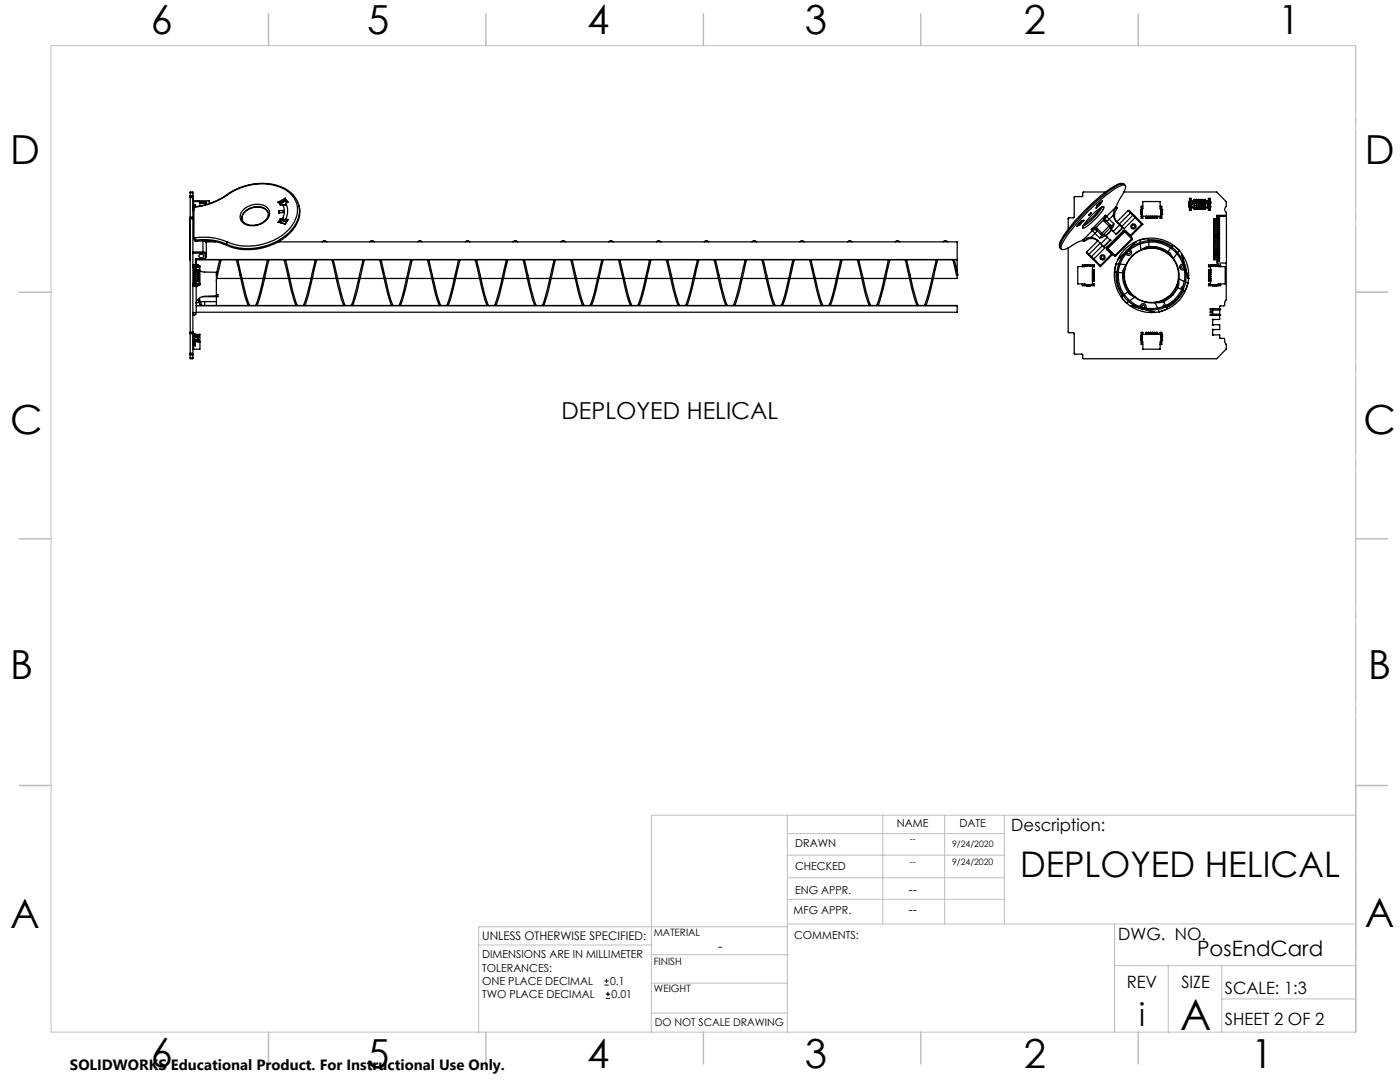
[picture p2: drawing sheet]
<svg xmlns="http://www.w3.org/2000/svg" width="279mm" height="216mm" viewBox="0 0 279 216" stroke-linecap="round" stroke-linejoin="round" font-family="sans-serif">
<path d="M120.6 196.6h.9M120.6 195.7h.9M120.9 199.2h.8M120.9 198.4h.8M121 195.3v.8M121.3 197.9v.9" fill="none" stroke="#000" stroke-width=".2"/>
<path d="M270.6 9.1v49.2M270.6 58.3v49.2M270.6 107.5v49.2M270.6 156.7v49.2" fill="none" stroke="#c0c0c0" stroke-width=".2" stroke-dasharray="15.2 1.3 1.3 1.3" stroke-dashoffset="2.1"/>
<g fill="none" stroke="#c0c0c0" stroke-width=".2">
<path d="M10.2 9.1h260.3v196.9h-260.3zM270.5 58.3h6.4M270.5 156.7h6.4M157.1 162.7v43.3M157.1 175.2h43.3M157.1 170.6h43.3M157.1 166.3h43.3M157.1 179.5h43.3M176.2 162.7v21.7M188.5 162.7v21.7M200.4 162.7v21.7M270.6 162.7h-140.6v43.3"/>
<path d="M95.5 188.6h34.5M130 196.2h27.1M130 190.5h27.3M157.1 184.4h113.4M157.2 184.9h-61.7v21.1M222.4 184.4v21.6M222.4 192.7h48.1M233.2 192.7v13.3M243.8 199.3h26.7M243.8 192.7v13.3M130 202.1h27.1"/>
</g>
<g fill="none" stroke="#c0c0c0" stroke-width=".3">
<path d="M53.6 2.8v6.3M97 2.8v6.3M140.4 2.8v6.3M183.8 2.8v6.3M227.2 2.8v6.3M3.8 58.3h6.4M270.5 58.3h6.4M3.8 107.5h6.4M270.5 107.5h6.4M3.8 156.7h6.4M270.5 156.7h6.4M53.6 206v6.3"/>
<path d="M97 206v6.3M140.4 206v6.3M183.8 206v6.3M227.2 206v6.3"/>
</g>
<g fill="none" stroke="#000" stroke-width=".25">
<path d="M38 39.2v.2M38 39.1v.1M38 38.5v-.2h.5v.2M38 38.5v.6M38 39.4v3.9M38 39.2h.5M38 39.4h.5M38 39.1h.5M38 38.5h.5M38.5 39.6h.1M38.5 39.2v.2M38.5 39.1v.1"/>
<path d="M38.5 39.9h.1M38.5 40h.1M38.5 38.5v.6M38.5 39.4v3.9M38.6 39.9v.1M38.6 40h.1M38.6 39.8v.1M38.6 39.6v.3M38.6 39.9h.1M38.6 39.9v2.1M45.3 38.8a11.7 11.7 0 0 1 11.3-1.3l1.3 .8 .7 .6M45.3 38.8a15 15 0 0 1-6.6 2.5"/>
<path d="M45.3 38.8l.1 .1M45.4 38.9a11.1 11.1 0 0 1 11.7-1 4.7 4.7 0 0 1 1.1 7.1 11.3 11.3 0 0 1-12.8 3.3M45.4 38.9a13.8 13.8 0 0 1-6.7 2.4M56.9 39.8l-1.2 .7-.2-.2M56.9 39.8l.4 .6M56.9 39.8v.3M56.9 39.5l.6 .9-.3 .1-.1 .1M56.9 39.5v.3M56.9 39.5l-1.4 .8M58.6 39a4.8 4.8 0 0 1-.2 6.6 11.7 11.7 0 0 1-13.1 3.2M220.6 38.3h-4.4l-.2 .9-1.6 .1v4.1l-1.2 .2v2.2M222.8 36.9a36.6 36.6 0 0 0-11 11l-.1 .1"/>
<path d="M224.3 38.3h18.5l1.9 2v.9a.69 .69 0 0 0 0 1.2v.6M224.3 36.8l-.1-.1a1.12 1.12 0 0 0-1.2 .1M224.3 36.8l-.1-.1a7.2 7.2 0 0 0-3.7 2.1 37.4 37.4 0 0 0-8.8 9.6 .91 .91 0 0 0-.1 1.1M224.3 36.8l.2 .2M38 43.5v22.8M38 43.3v.2M38 51.7h-.1l.1 .1M38 50.4h-.1l.1 .2M38 45.3h-.1l.1 .2M38 44.1h-.1l.1 .1M38 44.5h-.1l.1 .1M38 44.9h-.1l.1 .1"/>
<path d="M38 45.8h-.1l.1 .1M38 46.2h-.1l.1 .1M38 46.6h-.1l.1 .1M38 47h-.1l.1 .2M38 47.4h-.1l.1 .2M38 47.9h-.1l.1 .1M38 48.3h-.1l.1 .1M38 48.7h-.1l.1 .2M38 49.1h-.1l.1 .2M38 49.6h-.1l.1 .1M38 50h-.1l.1 .1M38 50.8h-.1l.1 .2"/>
<path d="M38 51.3h-.1l.1 .1M38 43.5h.5M38 43.3h.5M38.5 41.2h.1M38.5 41.9h.1h-.1M38.5 41.7h.2M38.5 52.9h.1M38.5 43.5v.1M38.5 43.3v.2M38.5 42h.2M38.5 50.5h2M38.5 50.3h2"/>
<path d="M38.5 43.6h-.6l.1 .2M38.5 41.5h.1M38.5 41.6h.1M38.5 56.6h.1v.2M38.5 40.2h1.4v.9M38.5 53.2h.1M38.5 56.7h.1M38.5 57h.1M38.5 43.6v22.7M38.6 41.5v.1M38.6 41.6h.1M38.6 57h-.1"/>
<path d="M38.6 56.7h.1M38.6 53.2h-.1M38.6 56.8h.1M38.6 56.9h1M38.6 53h1M38.6 40v.1M38.6 41.2v.3M38.6 41.6v.1M38.6 52.9v.3M38.6 56.7v.3M38.6 53.1h.1M38.6 40.1h-.1h3.3v.5"/>
<path d="M38.6 53.1h1.3v3.7h-1.3M38.6 41.5h.1M38.6 53.1v.2h-.1M38.6 40.9h.3v.3M38.6 53.2h1.3M38.6 56.7h1.3M38.7 53.5l1.1-.2v3.3l-1.1-.2zM38.7 41.3h.1M38.7 47.5a11.7 11.7 0 0 1 6.7 .8M38.7 47.5h.1M38.7 47.5l.4 .4M38.7 41.3v6.2"/>
<path d="M38.7 41.2h.1M38.7 41.1h.1M38.7 47.5l.2 .6 .3 .1M38.7 41v.3M38.8 41h.1M38.8 41h-.1M38.8 41.2h-.1M38.8 52.9h.1M38.8 41v.1M38.8 41.2v.1M38.8 57h.1M38.8 52.8v.1"/>
<path d="M38.8 57h.6M38.8 52.9v.1M38.8 56.9v.1M38.9 57h.1M38.9 52.9v.1M38.9 53.8v.2M38.9 54.2v.2M38.9 54.6v.2M38.9 55.1v.1M38.9 55.5v.2M38.9 55.9v.2M38.9 56.9v.1"/>
<path d="M38.9 55.5h.1M38.9 54.4h.2M38.9 54h.2M38.9 53.8h.1M38.9 53.8h.2M38.9 54.6l.1 .1M38.9 54.2h.2M38.9 54.8h.2M38.9 54.2l.1 .1M38.9 54.6h.2M38.9 56.1h.2M38.9 55.5h.2"/>
<path d="M38.9 55.7h.2M38.9 55.9l.1 .1M38.9 55.9h.2M38.9 55.1h.2M38.9 55.2h.2M38.9 55.1h.1M38.9 52.8h.1M38.9 41h-.2M39 57h.1M39 52.8l-.1 .1M39 52.8v.1M39 54.4h-.1"/>
<path d="M39 55.2h-.1M39 56.1h-.1M39 57h-.1M39 51.7h1.5M39 52.9h.1M39 54.8h.1M39 55.6l-.1 .1M39 53.9l-.1 .1M39 51.7v1.1M39 52.9v.1M39 53.8v.1M39 54.7v.1"/>
<path d="M39 55.5v.1M39 56.9v.1M39 54.8h-.1M39 55.6l.1 .1M39 53.9l.1 .1M39.1 56.9l-.1 .1M39.1 55.5h-.1M39.1 54.2v.2M39.1 55.1v.1M39.1 55.9v.2M39.1 53.8h-.1M39.1 54.6l-.1 .1"/>
<path d="M39.1 52.9v.1M39.1 53.8v.2M39.1 54.6v.2M39.1 55.5v.2M39.1 52.9h.1M39.1 47.9a11.1 11.1 0 0 1 6.2 .9M39.1 47.9l.1 .3M39.2 48.2a11.4 11.4 0 0 1 6.1 .8M39.2 57v3.5M39.2 51.8h151.8M39.2 51.7v1.1M39.2 52.6v.2"/>
<path d="M39.2 52.9h.1M39.2 52.9v.1M39.2 56.9v.1M39.3 57h.1M39.3 52.9h.1M39.3 52.9v.1M39.3 56.9v.1M39.3 52.8v.1M39.3 52.8h.1M39.4 55.1v.1M39.4 55.9v.2M39.4 54.4h.1"/>
<path d="M39.4 54h.1M39.4 53.8h.1M39.4 54.2h.1M39.4 54.2v.2M39.4 54.8h.1M39.4 54.6v.1M39.4 54.6h.1M39.4 56.1h.1M39.4 55.5h.1M39.4 55.7h.1M39.4 55.9h.1M39.4 53.8v.2"/>
<path d="M39.4 54.6v.2M39.4 55.5v.2M39.4 55.1h.1M39.4 55.2h.1M39.4 57h.1M39.4 52.8l.1 .2M39.4 53.9v.1M39.4 53.9l.1 .1M39.4 52.9v.1M39.4 53.8v.1M39.4 54.7v.1M39.4 55.5v.1"/>
<path d="M39.4 56.9v.1M39.4 55.6v.1M39.4 55.6l.1 .1M39.4 52.8v.1M39.4 52.8h-.6M39.5 53.8v.2M39.5 54.2v.2M39.5 54.6v.2M39.5 55.1v.1M39.5 55.5v.2M39.5 55.9v.2M39.5 56.9v.1"/>
<path d="M39.5 55.1h-.1M39.5 53.8h-.1M39.5 54.6l-.1 .1M39.5 55.5h-.1M39.5 54.2l-.1 .1M39.5 55.9l-.1 .1M39.5 57h.1M39.5 52.9h.1M39.5 59.7l.5 1.3M39.6 40.1v.1M39.6 53l.1 .1M39.6 53v.1"/>
<path d="M39.6 56.8v.1M39.7 56.8l-.1 .1M39.8 59.5l.5 1.5M39.8 50.8a.43 .43 0 0 1 .6-.1 .43 .43 0 0 1 .1 .6 .43 .43 0 0 1-.6 .1 .43 .43 0 0 1-.1-.6zM39.9 54l1 .3h2.3v4.7l-2.3 .1a1.73 1.73 0 0 0-1.7 1.4M39.9 40.3h1.3v.3h-1.3M40.1 40.3v.3M40.1 40.5h1.1M40.3 48h.2M40.5 50.3v.2M40.5 50.5l.3 .1 .2 .3M40.5 50.3l.6 .3 .1 .2-.2 .1"/>
<path d="M40.5 48l.4 .1 .3 .3v2.8M40.5 48v2.3M40.5 51.7h.1M40.9 48v.1M41 51.3l-.1 .2-.4 .2M41 48v.2l2 .1M41 50.9v.4M41.2 51.2l-.3 .4-.4 .1M41.2 51.2l-.2 .1M43.2 59.2v1M43.2 58.8h.3v.4h-3.1M43.3 55.6h4.7"/>
<path d="M43.9 51.8l-.7 3M44.1 51.8l-.9 4.2M45.3 48.8v.2M45.4 48.3l-.1 .5M47.2 51.8l.7 3.1a31.7 31.7 0 0 0 1.6 6.1M47.4 51.8l.5 1.9a36.3 36.3 0 0 0 1.9 7.3M48.3 55.6h4.2M48.8 41.7a3.8 3.8 0 0 1 4.5-.3 1.87 1.87 0 0 1-.8 3.1 3.4 3.4 0 0 1-4.4-.4 1.95 1.95 0 0 1 .7-2.4zM49.1 42.1a3.2 3.2 0 0 1 4.2 0 1.67 1.67 0 0 1-.8 2.3 3.4 3.4 0 0 1-3.9-.1 1.48 1.48 0 0 1 .5-2.2zM52.8 55.6h4.8M53.4 51.8l-.3 1.5a47.6 47.6 0 0 1-2.1 7.7M53.4 42.3a2.41 2.41 0 0 0-3-.9 2.35 2.35 0 0 0-2.1 2.3"/>
<path d="M53.7 51.8l-.3 1.2a54.1 54.1 0 0 1-2.1 8M55.5 40.3l.5 .7 .5-.1M55.5 44.3l1.4 .4M55.6 48.3h135.4v6M55.6 48.2v.1M55.7 42.1l.8-.1v.4l-.8 .1zM55.7 42.1l.1 .4M55.7 40.4l.4 .5M56 43.6l-.5 .7M56 43.6l.1 .1M56 43.6h.3M56.1 43.7l-.4 .7"/>
<path d="M56.1 43.7l.1 .3M56.2 44h.1M56.2 44l-.2 .4M56.2 44l1 .2-.4-.1M56.2 44l.6 .1M56.3 43.6l.1 .3 .4 .2M56.5 43.5a.35 .35 0 0 0 .2 .3 .35 .35 0 0 0 .4-.1M56.5 40.9a3.2 3.2 0 0 1 0 2.6M56.5 43.5l-.2 .1M56.7 51.8l1 4.4a20.3 20.3 0 0 0 1.4 4.8M56.9 40.1l.3 .3M56.9 40.1l-1 .6 1.1-.6"/>
<path d="M57 51.8l.4 1.9a34.1 34.1 0 0 0 2 7.3M57.1 40.6a.39 .39 0 0 1-.6 .3M57.1 40.6a3.7 3.7 0 0 1 0 3.1l.1 .1M57.1 40.6a.35 .35 0 0 1-.2 .4 .35 .35 0 0 1-.4-.1M57.2 43.8l-.1 .2-.3 .1M57.2 43.8h.3M57.5 43.8l-.6 .9M57.9 55.6h4.2M59.7 41a5.8 5.8 0 0 1-2.5 6.1 11.9 11.9 0 0 1-11.9 1.9M62.3 55.6h4.8M62.9 51.8l-.3 1.5a47.6 47.6 0 0 1-2.1 7.7M63.2 51.8l-.3 1.2a54.1 54.1 0 0 1-2.1 8"/>
<path d="M64.3 48.3a.55 .55 0 0 1 .9 0M66.3 51.8l1.2 5.5 .6 2.3 .5 1.4M66.5 51.8l.5 1.9a41.7 41.7 0 0 0 1.9 7.3M67.4 55.6h4.2M71.9 55.6h4.8M72.5 51.8l-.4 1.5a47.6 47.6 0 0 1-2 7.7M72.7 51.8l-.3 1.2a44.2 44.2 0 0 1-2.1 8M73.8 48.3a.55 .55 0 0 1 .9 0M75.8 51.8l.7 3.1a31.7 31.7 0 0 0 1.6 6.1M76.1 51.8l.4 1.9a41.7 41.7 0 0 0 1.9 7.3M76.9 55.6h4.2M81.4 55.6h4.8"/>
<path d="M82 51.8l-.4 1.5a43.9 43.9 0 0 1-2 7.7M82.3 51.8l-.3 1.2a54.1 54.1 0 0 1-2.1 8M83.4 48.3l.4-.3 .4 .3M85.3 51.8l.7 3.1a31.7 31.7 0 0 0 1.7 6.1M85.6 51.8l.4 1.9a36.3 36.3 0 0 0 2 7.3M86.4 55.6h4.3M90.9 55.6h4.8M91.5 51.8l-.3 1.5a47.6 47.6 0 0 1-2.1 7.7M91.8 51.8l-.3 1.2a54.1 54.1 0 0 1-2.1 8M92.9 48.3l.4-.3 .5 .3M94.8 51.8l1.5 6.4 .9 2.8M95.1 51.8l.5 1.9a34.1 34.1 0 0 0 1.9 7.3"/>
<path d="M96 55.6h4.2M100.5 55.6h4.7M101.1 51.8l-.4 1.5a47.6 47.6 0 0 1-2 7.7M101.3 51.8l-.3 1.2a54.1 54.1 0 0 1-2 8M102.4 48.3l.4-.3 .5 .3M104.4 51.8l1.2 5.5 .6 2.3 .6 1.4M104.6 51.8l.5 1.9a41.7 41.7 0 0 0 1.9 7.3M105.5 55.6h4.2M110 55.6h4.8M110.6 51.8l-.4 1.5a47.6 47.6 0 0 1-2 7.7M110.9 51.8l-.3 1.2a44.2 44.2 0 0 1-2.1 8M111.9 48.3a.55 .55 0 0 1 1 0"/>
<path d="M113.9 51.8l1.7 7.1 .7 2.1M114.2 51.8l.4 1.9a41.7 41.7 0 0 0 2 7.3M115 55.6h4.3M119.5 55.6h4.8M120.1 51.8l-.3 1.5a39.3 39.3 0 0 1-2.1 7.7M120.4 51.8l-.3 1.2a49.5 49.5 0 0 1-2.1 8M121.5 48.3a.55 .55 0 0 1 .9 0M123.4 51.8l.8 3.1a31.7 31.7 0 0 0 1.6 6.1M123.7 51.8l.4 1.9a36.3 36.3 0 0 0 2 7.3M124.6 55.6h4.2M129.1 55.6h4.7M129.6 51.8l-.3 1.5a47.6 47.6 0 0 1-2 7.7"/>
<path d="M129.9 51.8l-.3 1.2a54.1 54.1 0 0 1-2 8M131 48.3l.4-.3 .5 .3M133 51.8l1.4 6.4 .9 2.8M133.2 51.8l.5 1.9a34.1 34.1 0 0 0 1.9 7.3M134.1 55.6h4.2M138.6 55.6h4.8M139.2 51.8l-.3 1.5a47.6 47.6 0 0 1-2.1 7.7M139.5 51.8l-.3 1.2a54.1 54.1 0 0 1-2.1 8M140.5 48.3l.5-.3 .4 .3M142.5 51.8l1.9 7.8 .5 1.4M142.8 51.8l.4 1.9a41.7 41.7 0 0 0 2 7.3M143.7 55.6h4.1"/>
<path d="M148.1 55.6h4.8M148.7 51.8l-.3 1.5a47.6 47.6 0 0 1-2.1 7.7M149 51.8l-.3 1.2a44.2 44.2 0 0 1-2.1 8M150.1 48.3a.55 .55 0 0 1 .9 0M152 51.8l1.7 7.1 .7 2.1M152.3 51.8l.5 1.9a41.7 41.7 0 0 0 1.9 7.3M153.2 55.6h4.2M157.7 55.6h4.8M158.3 51.8l-.4 1.5a39.3 39.3 0 0 1-2 7.7M158.5 51.8l-.3 1.2a44.2 44.2 0 0 1-2.1 8M159.6 48.3a.55 .55 0 0 1 .9 0M161.6 51.8l.7 3.1a31.7 31.7 0 0 0 1.6 6.1"/>
<path d="M161.9 51.8l.4 1.9a41.7 41.7 0 0 0 1.9 7.3M162.7 55.6h4.2M167.2 55.6h4.8M167.8 51.8l-.3 1.5a47.6 47.6 0 0 1-2.1 7.7M168.1 51.8l-.3 1.2a54.1 54.1 0 0 1-2.1 8M169.2 48.3l.4-.3 .4 .3M171.1 51.8l.7 3.1a31.7 31.7 0 0 0 1.7 6.1M171.4 51.8l.4 1.9a36.3 36.3 0 0 0 2 7.3M172.3 55.6h4.2M176.7 55.6h4.8M177.3 51.8l-.3 1.5a47.6 47.6 0 0 1-2.1 7.7M177.6 51.8l-.3 1.2a54.1 54.1 0 0 1-2.1 8"/>
<path d="M178.7 48.3l.4-.3 .5 .3M180.6 51.8l1.5 6.4 .9 2.8M180.9 51.8l.5 1.9a41.7 41.7 0 0 0 1.9 7.3M181.8 55.6h4.2M186.9 51.8l-.4 1.5a47.6 47.6 0 0 1-2 7.7M187.1 51.8l-.3 1.2a54.1 54.1 0 0 1-2.1 8M188.2 48.3a.55 .55 0 0 1 .9 0M190.2 51.8l.7 3.1h.3l-.8-3.1M191 54.9v.7h-4.7M211.6 49.5l.2 .2M211.6 48.1l-.2 .7 .2 .7M213.2 49.5v16.8l1 .1 .2 .1v4.1l1.6 .1 .2 .9h26.6l1.9-2v-.9l-.3-.3v-.8l-.9-.1-.1-.7-1.4-.1 .1-.9h1.3v-1l-1.4-.1v-.9l1.4-.1v-.9"/>
<path d="M215.4 44.5l.1 .1M215.5 44.6l.1 .2M215.5 44.6l-.3 .2M215.9 44.1l-.4 .5M216 56.7v.3h.4v-.2h.1M216.1 47.9l.3 .2a2.03 2.03 0 0 1 2.7-.1M216.2 45l-.1 .2M216.3 44l-.7 .8M216.3 44l-.6 .2-.9 1 .8-.4M216.3 44l-.6 .2M216.5 53.1h-.1v-.2h-.4v.3M216.5 56.8h1.5"/>
<path d="M216.5 53.1h1.5M216.6 53l-.1 .2h-1.4v3.5h1.4v.2h1.4M216.6 53l1.3 .1M216.6 53v.1M216.6 56.8v.1M216.7 56.9v.1h.9M216.8 52.8l-.1 .2M216.8 52.8v.1M216.8 52.8h.8l.1 .2M216.8 52.9h.8M216.8 52.9v.1M216.8 56.9v.1"/>
<path d="M216.9 50.3v.2l.3 .4M216.9 50.3l.4 .4M216.9 53v.1M216.9 56.8v.1M217 53h.1M217 56.9h.1M217 53v.1M217 56.8v.1M217.1 57h.2M217.1 57h.1M217.1 52.8v.1h.3l-.1-.1M217.2 50.9l.5 .4"/>
<path d="M217.3 42.9l.4-.4h.1l-.4 .5zM217.3 50.7l-.1 .2M217.3 50.7l.5 .5M217.5 56.9h.1M217.5 53h.1M217.5 53v.1M217.5 56.8v.1M217.6 57h.1M217.6 52.9v.1M217.6 56.9v.1M217.7 57h.1M217.7 52.8l-.1 .1"/>
<path d="M217.7 57h-.1M217.7 47.4l-.8 .1-.8 .4M217.7 47.4l.9 .2 1 .9M217.7 51.3l.4 .4M217.7 56.9v.1M217.8 43a5.4 5.4 0 0 1 2.5-1.8 3.8 3.8 0 0 1-1.3 2.1 7.5 7.5 0 0 1-2.8 2.2l-.2-.1a6.7 6.7 0 0 1 1.8-2.4zM217.8 51.2l-.1 .1M217.8 51.2l.5 .5M217.8 45.8l.2 .2M217.9 53v.1M217.9 56.8v.1M218 46a.5 .5 0 0 1 .9 .1l-.4 .5"/>
<path d="M218 46l.5 .6M218 55.6h.2M218 54.8h.2M218 53.9h.2M218 56l.4-.1v.2h-.4M218 55.1h.4v.1h-.4M218 54.3l.4-.1v.2h-.4M218 53.2h.4v-.3h-.4v4.1h.4v-.3M218 56.7h.4M218 53.8h.2M218 54.7h.2M218 55.5h.2"/>
<path d="M218 46l-1.9 1.9M218.1 51.7h.2M218.1 51.7l1.5 1.5M218.1 56h.1M218.1 55.5h.1M218.1 55.1h.1M218.1 54.7h.1M218.1 54.3h.1M218.1 53.8h.1M218.1 56.1h.1M218.1 55.6h.1M218.1 55.2h.1"/>
<path d="M218.1 54.8h.1M218.1 54.4h.1M218.1 53.9h.1M218.1 55.5l.3 .1M218.1 54.7h.3M218.1 53.8l.3 .1M218.1 55.9v.1M218.1 54.2v.1M218.2 56.1h.1M218.2 55.2h.1M218.2 54.4h.1M218.2 56l.1 .1z"/>
<path d="M218.2 55.5l.1 .2zM218.2 54.7l.1 .1zM218.2 55.1l.1 .1zM218.2 54.3l.1 .1zM218.2 53.8l.1 .2zM218.3 51.7l1.3 1.3M218.4 55.6h-.3M218.4 54.8h-.3M218.4 53.9h-.3M218.4 56.7h.1M218.4 53.9h.1M218.4 54.7v.1"/>
<path d="M218.4 55.6h.1M218.5 46.6l1 .9M218.5 46.6l-.8 .8M218.6 45.8h-.8M218.6 45.8l.2 .1M218.7 45.4l-.1 .4M218.7 45.4l-.9 .4M218.7 45.4l.3 .2M218.8 45.9l1.1 1M219 40.9l-.2 .6M219 45.6l-.2 .3M219 45.6l.9 .9"/>
<path d="M219.1 48l-2.2 2.3M219.3 40.6l.1 .1M219.4 40.7l.2 .1M219.4 40.7l-.5 .4M219.6 48.5l.4 .5M219.6 48.5l-2.3 2.2M219.6 40.4l-.2 .3M219.6 40.8l.4-.8-1 .9-.2 .6M219.6 40.8l-.8 .7M219.6 41.5a14.6 14.6 0 0 1-3.3 3.3M219.6 53v.2M219.9 46.9l.1 .1 .3-.1"/>
<path d="M219.9 46.9l-.4 .6M219.9 46.5l-.1 .3h.4M219.9 46.5l.3 .3M220 41.3l-.1 .1a8.9 8.9 0 0 1-3.8 3.6M220 49l.5 .5-2.2 2.2M220 49l-2.2 2.2M220.2 46.8l.1 .1M220.2 43.9l.2 .3M220.2 47.2l-.7 .3M220.2 43.9l-1.5 1.5M220.2 47.2l.3-.3 .5 .4M220.3 46.9l-.1 .3"/>
<path d="M220.4 44.2l.9 .9M220.6 43.8l.1 .2M220.6 43.8l-.4 .1M220.6 43v.8M220.6 43l-.3 .6-.1 .3M220.6 43l.2 .2M220.6 43l-2.8 2.8M220.7 44l-.3 .2M220.7 44l.9 .9M220.8 43.2a.51 .51 0 0 0-.2 .5 .51 .51 0 0 0 .3 .4l.5-.4M220.8 43.2l.6 .5M220.9 49.3v.5"/>
<path d="M220.9 49.3l.1 .2M220.9 49.8l.9 .9M221 47.3l.5 .6M221 47.3l-1.3 1.3M221 49.5l.1 .1M221 49.5v.2M221 49.7l-.1 .1M221 49.7l1.4 1.4M221.1 49.6l-.1 .1M221.1 49.6l1.4 1.4M221.3 45.1l.3 .3M221.3 45.1l-1.4 1.4"/>
<path d="M221.4 43.7l.9 1M221.5 47.9l-1.3 1.3M221.5 47.9h.1M221.6 47.9h.1M221.6 47.9l-1.3 1.3M221.6 44.9l-.3 .2M221.6 44.9l.1 .2-.1 .3M221.6 45.4l-1.4 1.4M221.6 45.4l.2 .1M221.6 44.9l.2 .1M221.8 45l.1 .3-.1 .2M221.8 50.7l.1 .2"/>
<path d="M221.8 50.7l-2.2 2.3M221.9 45.9l-1.2 1.2M221.9 50.6l-.1 .1M221.9 50.9l-2.3 2.3M222 45.4l-.2 .1M222 45.4l-.3 .3 .5 .5M222.1 50.7l-.2 .2M222.2 46.2l.5 .5M222.2 42.9a1.75 1.75 0 0 0 .6 1.3l.7 .7M222.2 42.9l-.8 .8M222.3 44.7l-.5 .3M222.3 44.7l-.3 .7"/>
<path d="M222.4 51.1h.2M222.5 51l-.1 .1M222.5 51l.1 .1M222.7 41.3a2.22 2.22 0 0 0-.5 1.6M222.7 41.3l.3 .3a2.08 2.08 0 0 0 0 2.8M222.7 41.3l-1.9 1.9M222.7 46.7v.1M222.7 52.6l-.2 1.3v.4h.2M222.7 54.3a7.2 7.2 0 0 0 1.3 4.7M222.7 52.6a7.5 7.5 0 0 0 2.1 7.9M222.7 54.3h.2M222.7 52.6l.6 .1"/>
<path d="M222.9 54.9a6.8 6.8 0 0 0 4.8 6.6M222.9 54.9h.2M222.9 41.5a3.1 3.1 0 0 1 .9-2.3l.7-1.4 .1-.8a2.19 2.19 0 0 0-2.1 .7 39.7 39.7 0 0 0-10.6 10.9 .78 .78 0 0 0 .1 1.2 8.2 8.2 0 0 0 3.2-1.5l.6-.2h.5M222.9 44.2l.5 .5M223 44.3v.1M223.1 51.8l3.6-3.5zM223.2 54.4h.8M223.4 44.7l.5 .5M223.5 44.9l.5 .5M223.5 44.9l-1.3 1.3M223.5 52.7l1.2 .1M224 45.4l-1.3 1.3"/>
<path d="M224 45.4v.1M224 45.5h.1M224 54.4a5.7 5.7 0 0 0 1.1 3.8M224 45.5l-1.3 1.3M224.1 58.9l-.3 .3 1 1.3M224.2 46l.1 .1M224.2 46l.2-.1 .2 .1M224.2 46l-3.3 3.3M224.3 46.1l.1 .1M224.3 46.1h.2M224.3 46.1l-3.3 3.4M224.4 46.2l-3.3 3.4"/>
<path d="M224.4 46.2l1.4 1.5M224.5 46.1l-.1 .1M224.5 46.1l1.5 1.5M224.6 46l-.1 .1M224.6 46l1 1M224.6 50.3v.1M224.7 52.8l-.5 .9-.2 .7M224.7 52.8a5.5 5.5 0 0 0 1.8 6.5M225.1 58.2l.4 .6 1 .5M225.1 58.2l-.7 .6M225.1 49.8l-.5 .4M225.1 42l.5 .5"/>
<path d="M225.1 42h.3l.3 .4M225.1 42l-2.2 2.3M225.2 49.8h.1M225.2 50.1a.3 .3 0 0 1 .3 .3 .3 .3 0 0 1-.2 .3 .3 .3 0 0 1-.4-.3M225.5 49.8a.6 .6 0 0 1 .2 1 .6 .6 0 0 1-1-.1M225.6 47l-.1 .1M225.6 47l.1 .1M225.6 42.5l-2.2 2.2M225.6 42.5l.5 .5M225.7 42.4l-.1 .1M225.7 47.1l-.1 .1M225.7 42.4l.5 .4"/>
<path d="M225.8 47.7l.2 .1M225.8 47.7l-3.3 3.3M226 47.6l-.2 .1M226 47.6v.2M226 47.8l-3.4 3.3M226.1 43l.5 .4M226.1 43l-2.2 2.2M226.2 42.8l-.1 .2M226.2 42.8l.4 .4M226.5 59.3a5.4 5.4 0 0 0 4 1.1M226.5 59.3l-1 .7M226.6 43.4l-2.3 2.2-.4-.4"/>
<path d="M226.6 43.2v.2M226.6 43.4l1.2 1.3M226.6 43.2l1.5 1.5M226.7 48.3h.1M227.5 47.9l1.4-.3 .3 .1v.2M227.5 47.9a7.5 7.5 0 0 1 7.8 2.1M227.5 47.9a7.3 7.3 0 0 0-4.8 4.7M227.5 47.9v.5M227.6 48.7l.1 1.2M227.7 49.9a5.4 5.4 0 0 1 6.5 1.7M227.7 49.9a5.5 5.5 0 0 0-3 2.9M227.7 42.2h.1v.3h-.1"/>
<path d="M227.7 42.8h.1M227.7 41.9h.1M227.7 41.9h.2M227.7 41.9v.9M227.8 42.8h-.1M227.8 41.9h.1M227.8 41.9v.9M227.8 42.8h.1M227.8 44.7h.3M227.8 44.7l-2.2 2.3M227.9 41.7h.2v-1.5h3.4v1.5h.3M227.9 43v.1"/>
<path d="M227.9 43h.1M227.9 42.7h.1M227.9 42.1h.1M227.9 41.7h.1M227.9 41.7v1.3M227.9 42.2h.1M227.9 42.6h.1M227.9 41.7v1.4M228 41.2h-.2v.4h.2v.1M228 41.2h.1M228.1 43.5l-.1 .1M228.1 44.7l-2.4 2.4"/>
<path d="M228.1 43.1v.4M228.7 43.4h.1M228.7 43.3h.1M228.7 43.1v.5h.1v-.5M228.8 43.3v.1M228.8 43.4h.1M228.8 43.2v.1M228.8 43.3h.1M229.1 43.4h.1M229.1 43.3h.1M229.1 43.1v.5h.1v-.5M229.2 47.9a7.1 7.1 0 0 1 4.7 1.2"/>
<path d="M229.2 47.9v.1M229.2 43.3v.1M229.2 43.4h.1M229.2 43.2v.1M229.2 43.3h.1M229.2 48.3l.1 .9M229.3 49.2a5.9 5.9 0 0 1 3.8 1M229.3 49.2h-.5l-1.1 .7M229.5 43.4h.1M229.5 43.4h.2M229.5 43.3h.1M229.5 43.1v.5h.2v-.5"/>
<path d="M229.7 43.3v.1M229.7 43.4h.1M229.7 43.2v.1M229.7 43.3h.1M229.9 43.4h.1M229.9 43.4h.2M229.9 43.3h.1M229.9 43.1v.5h.2v-.5M230.1 43.3v.1M230.1 43.4h.1M230.1 43.2v.1M230.1 43.3h.1"/>
<path d="M230.4 43.4h.1M230.4 43.3h.1M230.4 43.1v.5h.1v-.5M230.5 43.3v.1M230.5 43.4h.1M230.5 43.2v.1M230.5 43.3h.1M230.8 43.4h.1M230.8 43.3h.1M230.8 43.1v.5h.1v-.5M230.9 43.3v.1M230.9 43.4h.1"/>
<path d="M230.9 43.2v.1M230.9 43.3h.1M231.5 43.5h.1M231.5 41.2h.1M231.5 43.1v.4M231.6 41.2h.2v.4l-.2 .1M231.6 43.6h.2M231.7 42.1v.1M231.7 42.6h.1M231.7 41.7v1.4M231.7 43h.1M231.7 42.7h.1"/>
<path d="M231.7 41.7h.1M231.8 43v.1M231.8 41.9h.1M231.8 41.7v1.3M231.8 42.8h.1M231.8 43.1v.1M231.8 43.5v.1M231.8 43.1h-4v.5h.2M231.8 43.2v.3M231.9 42.8h.1M231.9 41.9h.1M231.9 41.9v.9"/>
<path d="M231.9 42.2h.1M231.9 42.2v.3M233.1 50.2l.4 .3 .7 1.1M233.6 49.5l-.5 .7M233.7 59.2l-1.5 1M233.9 49.1l.1-.1 .4 .1 .9 .9M233.9 49.1l-.1 .2M234.1 58.8a.25 .25 0 0 0-.4 0 .25 .25 0 0 0 0 .4M234.1 58.8l-.4 .4M234.2 51.6a5.4 5.4 0 0 1 1.1 4M234.8 50.6l-.6 1M235 57.4l-.9 1.4"/>
<path d="M235 57.4l.8 .3M235.3 55.6v1.1l-.3 .7M235.3 55.6a5.6 5.6 0 0 1-4.8 4.8M235.3 55.6l1 .6M235.3 50a7.4 7.4 0 0 1 1.8 6.5M235.3 50l-.3 .4M235.8 50.7l1.3 4.9M235.8 50.7h.1M236 57.3h-.2l.1 .2M236 52.7a.61 .61 0 0 0-.5 .7 .61 .61 0 0 0 .9 .4M236.1 57.9l.2 .1M236.1 53a.3 .3 0 0 0-.3 .4 .3 .3 0 0 0 .5 0"/>
<path d="M236.3 58a7.4 7.4 0 0 1-3.5 3.4M236.3 52.7a6.9 6.9 0 0 0-7.7-4.6 6.9 6.9 0 0 0-5.7 6.8M236.4 52.8l.2 .4v.3M236.5 53.4a6.9 6.9 0 0 1-8.1 8.3M236.6 56.3l.5 .2M237.1 56.5l-.3 1-.4 .5h-.1M237.1 56.5a7.4 7.4 0 0 1-5.7 5.7M237.1 55.6h.1M237.3 41.3h.1M237.3 41h.1M237.3 40.5h.1M237.3 40.3h.1"/>
<path d="M237.3 41.1h.1l-.1 .1M237.3 41h.2M237.3 40.5h.2M237.3 40.3v1M237.3 41.3h.2M237.3 40.5v.1M237.3 40.6h.2M237.3 40.4l.1 .1zM237.5 40.1h3.9v1.4h-3.9zM237.5 40.3h-.2M237.6 40.1v1.4M237.6 41.5l-.2 .1v.4h.3"/>
<path d="M237.6 40h-.2v-.4h.3v2.3M237.6 40v.1M237.6 41.5h.1M237.7 41.9v.1M238 40.3h2.9l.1 1h-3.2zM238.1 40.3v.3h-.1M238.3 41.5v.2h.2v-.2M238.3 40.1v-.3l.2 .3M238.3 41h.2M238.3 40.6h.2M238.3 40.6h.1M238.3 41h.1"/>
<path d="M238.3 40.5v.1M238.4 40.6h.1M238.4 41h.1M238.4 40.5v.1M238.7 41.7h.1M238.7 40.1l.1-.3 .1 .3M238.7 41h.2M238.7 40.6h.2M238.7 41.5v.2M238.8 41h-.1M238.9 41h.1M238.9 41.5v.2h-.1"/>
<path d="M239.1 41.5v.2h.2v-.2M239.1 40.1l.1-.3 .1 .3M239.1 41h.2M239.1 40.6h.2M239.2 40.6h.1M239.2 40.5v.1M239.2 41h-.1M239.2 40.6h-.1M239.3 40.6h.1M239.3 41h.1M239.3 40.5v.1M239.6 41.7h.1"/>
<path d="M239.6 40.1v-.3l.1 .3M239.6 41h.1M239.6 40.6h.1M239.6 41.5v.2M239.7 41h.1M239.7 41.5v.2h-.1M240 41.5v.2h.2v-.2M240 40.1v-.3l.2 .3M240 41h.2M240 40.6h.2M240 40.6h.1M240 41h.1"/>
<path d="M240 40.5v.1M240.1 40.6h.1M240.1 41h.1M240.1 40.5v.1M240.4 41.7h.1M240.4 40.1l.1-.3 .1 .3M240.4 41h.2M240.4 40.6h.2M240.4 41.5v.2M240.5 41h-.1M240.6 41h.1M240.6 41.5v.2h-.1"/>
<path d="M240.8 40.3v.3h.1M241.2 41.9h.1M241.3 41.5l.2 .1v.3l-.3 .1M241.3 40l.2-.1v-.3h-.3v2.3M241.3 40v.1M241.3 41.5h.1M241.3 40.1v1.4M241.4 55.9h.1M241.4 55.5h.1M241.4 55.1h.1M241.4 54.6v.1M241.4 54.2h.1"/>
<path d="M241.4 53.8h.1M241.4 56.1h.1M241.4 55.9v.1M241.4 55.6h.1M241.4 55.2h.1M241.4 54.8h.1M241.4 54.4h.1M241.4 54.2v.1M241.4 53.9h.1M241.4 55.5v.1M241.4 54.6v.2M241.4 53.8v.1"/>
<path d="M241.4 53.9h.2M241.4 53.8h.2M241.4 54.7h.2M241.4 54.8h.2M241.4 55.5h.2M241.4 55.6h.2M241.4 41h.1M241.4 40.6h.1M241.4 40.3h.1M241.4 40.5h.1M241.4 54.2v.2M241.4 55.1v.1"/>
<path d="M241.4 55.9v.2M241.4 41.3h.1M241.5 40.4v.1zM241.5 56.1h.1M241.5 55.6h.1M241.5 55.2h.1M241.5 54.8h.1M241.5 54.4h.1M241.5 53.9h.1M241.5 55.9h.1M241.5 55.5h.1M241.5 55.1h.1"/>
<path d="M241.5 54.6h.1M241.5 54.2h.1M241.5 53.8h.1M241.5 55.5h-.3v.2l.3-.1M241.5 54.6h-.3v.2h.3M241.5 53.8h-.3v.2l.3-.1M241.5 41.3h.1M241.5 41h.1M241.5 40.5v.1M241.5 40.3h.1M241.5 40.3v1M241.5 54.6v.1"/>
<path d="M241.5 40.5h.1M241.5 41.1v.1M241.6 56l-.4-.1v.2h.4M241.6 55.1h-.4v.1h.4M241.6 54.3l-.4-.1v.2h.4M241.6 53.2h-.4v-.3h.4v4.1h-.4v-.3h.4M241.6 56.8h1.5M241.6 53.1h1.5M241.7 56.8v.1M241.7 53v.1M241.7 56.9h1.4M241.7 53h1.4"/>
<path d="M241.9 57h.1M241.9 52.8v.2M241.9 52.8l.1 .1M241.9 52.8h1M241.9 56.9v.1M242 57h.9M242 52.9v.1M242 56.9v.1M242.1 53.1h.1M242.1 56.8h.1M242.3 57h.2M242.3 52.8l-.1 .1h.4l-.1-.1"/>
<path d="M242.3 51.3v.1M242.3 50.8v.2M242.3 50.4v.2M242.3 50v.1M242.3 48.7v.2M242.3 49.6v.1M242.3 48.3v.1M242.3 49.1v.2M242.3 47.4v.2M242.3 47.9v.1M242.3 51.7v.1M242.3 46.2v.1"/>
<path d="M242.3 44.9v.1M242.3 45.8v.1M242.3 47v.2M242.3 44.5v.1M242.3 45.3v.2M242.3 46.6v.1M242.3 44.1v.1M242.3 43.6v.2M242.3 51.8h.8M242.3 50.6h.8M242.3 51.7h.8M242.3 45.3h.8"/>
<path d="M242.3 45.5h.8M242.3 45h.8M242.3 44.9h.8M242.3 47.4h.8M242.3 47.6h.8M242.3 51h.8M242.3 50.8h.8M242.3 46.3h.8M242.3 46.2h.8M242.3 45.9h.8M242.3 45.8h.8M242.3 44.2h.8"/>
<path d="M242.3 44.1h.8M242.3 48.7h.8M242.3 48.9h.8M242.3 46.7h.8M242.3 46.6h.8M242.3 44.6h.8M242.3 44.5h.8M242.3 43.6h.8M242.3 43.8h.8M242.3 50.4h.8M242.3 49.6h.8M242.3 49.7h.8"/>
<path d="M242.3 47.2h.8M242.3 47h.8M242.3 48.4h.8M242.3 48.3h.8M242.3 51.4h.8M242.3 51.3h.8M242.3 50.1h.8M242.3 50h.8M242.3 48h.8M242.3 47.9h.8M242.3 49.3h.8M242.3 49.1h.8"/>
<path d="M242.6 56.9h.1M242.6 53h.1M242.6 53v.1M242.6 56.8v.1M242.7 53v.1M242.7 56.8v.1M242.8 56.9v.1M242.9 57h.1M242.9 52.8l-.9 .1M242.9 52.8l-.1 .2M242.9 43.2h1.9M242.9 43h1.9v9.5h-1.9v-.4h.5v-8.7h-.5z"/>
<path d="M243.1 56.9h.1M243.1 53h.1M243.1 53v.2h1.4v3.5h-1.4v.2M243.1 43.4v8.7M243.1 53.1l.1-.2h.4v.3M243.6 56.7h.1M243.6 53.2h.1M243.6 56.7v.3h-.4l-.1-.2M244.7 52.5v7.4l-.3 .3-.1 .8-.9 .1v.6M38 66.3v.1M38 66.4v.2M38 70.5v.2"/>
<path d="M38 70.7v.1M38 71.4v.2h.5v-.2M38 66.3h.5M38 66.6v3.9M38 70.8v.6M38 66.4h.5M38 66.6h.5M38 70.5h.5M38 70.7h.5M38 70.8h.5M38 71.4h.5M38.5 68h.1z"/>
<path d="M38.5 68.2h1.4M38.5 67l.1 .1M38.5 66.8h.1M38.5 66.3l.1 .1M38.5 62.9h.2M38.5 62.7h.2v.2M38.5 62.4h.2zM38.5 66.3v.1M38.5 66.4v.2M38.5 70.5v.2M38.5 70.7v.1M38.5 69.7h1.4v-3h-1.3v3"/>
<path d="M38.5 67.2h.1M38.5 68.7h.1M38.5 68.3h.1M38.5 66.4h.1M38.5 66.7h.1M38.5 66.6v3.9M38.5 70.8v.6M38.6 66.3v.1M38.6 68.7h.1M38.6 68.3v.1M38.6 66.7h.1M38.6 68.3h.1"/>
<path d="M38.6 66.7v.1M38.6 66.4v.3M38.6 68.2v.1M38.6 68.4v.3M38.6 66.6h.1M38.6 66.4h.1M38.6 66.8l1.1 .1-.1 1.3M38.6 66.5h.1M38.6 66.4v.2M38.6 66.6l.1 .1M38.7 66.5v.2M38.7 66.5l.3 .2"/>
<path d="M38.7 66.7h.1M38.7 62.4h-.2M38.8 67.3v.4M38.8 67.3v.1M38.8 67.3h.1M38.8 67.1h.1M38.8 67.9v.1M38.8 67.1v.8M38.8 68h.1M38.8 67.6h.1M38.8 67.4h.1M38.8 67.6v.1"/>
<path d="M38.8 67.9h.1M38.9 68h.1M38.9 67.1h.1M38.9 67.1v.2M38.9 67.7v.2M38.9 68.2v.8h-.3M38.9 67.3h.4M38.9 67.7h.4M38.9 67.7l.1 .1M38.9 67.9l.1 .1M39 67.1v.2M39 67.1h-.1"/>
<path d="M39 67.3h.3M39 67.8v.2M39 67.3h-.1M39.1 67.8h-.1M39.1 62.4v.3l-.4 .2M39.2 60.5v1.9h-.7M39.2 61h151.8v1.3h-151.8M39.2 61h151.8M39.2 67.8h.1M39.3 67.2v.1M39.3 67.8v.2M39.3 67.3h.1"/>
<path d="M39.3 68h.1M39.3 67.1h.1M39.3 67.1v.1M39.3 67.1v.2M39.3 67.7v.2M39.3 67.7v.1M39.3 67.9v.1M39.3 67.9h.1M39.4 67.4v.2M39.4 67.1v.3M39.4 67.6v.3M39.4 67.9v.1"/>
<path d="M39.4 67.6l.1 .1M39.4 67.1l.1 .2M39.4 67.1h.1M39.5 67.7l-.1 .3M39.5 67.3v.4M39.5 67.3l-.1 .1M39.7 60.2v.1l-.5 .1M39.8 61h.1M40.9 60.2l-.9 .1M40.9 60.2v.8M40.9 60.2h2.3M43.2 60.2v.8"/>
<path d="M224.8 60.5a7.5 7.5 0 0 0 6.6 1.7M225.2 60.2l-.4 .3M225.6 61l4.8 1.3M227.5 61.2a.59 .59 0 0 1 .8-.6 .59 .59 0 0 1 .3 .9M227.6 61.6l.4 .2 .4-.1M227.7 67.4l.1-.1v.4l-.1-.1M227.7 68h.2M227.7 67.1h.1M227.7 67.1h.2M227.7 67.1v.9M227.8 67.9l-.1 .1M227.8 67.9h.1"/>
<path d="M227.8 67.1h.1M227.8 67.1v.8M227.9 61.3a.3 .3 0 0 1 .1-.4 .3 .3 0 0 1 .4 .1 .3 .3 0 0 1-.1 .4M227.9 68.2h.1M227.9 67.7v.1M227.9 67.7h.1M227.9 68.2h.2v1.5h3.4v-1.5h.3M227.9 66.9v1.3M227.9 67.8h.1M227.9 66.9h.1M227.9 66.8v.1M227.9 67.2v.1"/>
<path d="M227.9 66.7v1.5M228 68.2v.1h-.2v.4h.3M228.1 66.7v-.4h-.3v.4h4M228.7 66.5v.2M228.7 66.5h.1M228.7 66.6h.1M228.7 66.6v-.3l.1 .1v.2M228.7 66.6v.1M228.8 66.5h.1M228.8 66.6v.1M228.8 66.5v.2M229.1 66.5h.1"/>
<path d="M229.1 66.6h.1M229.1 66.7v-.4l.2 .1-.1 .3M229.2 66.5h.1M229.2 66.6v.1M229.2 66.6h.1M229.5 66.5l.1 .2M229.5 66.5h.1M229.5 66.5h.2M229.5 66.6h.1M229.5 66.6v-.3l.2 .1v.2M229.5 66.6l.1 .1M229.7 66.5h.1"/>
<path d="M229.7 66.6v.1M229.7 66.5v.2M229.9 66.5h.1M229.9 66.5h.2M229.9 66.6h.1M230 66.7l-.1-.4 .2 .1v.3M230.1 66.5h.1M230.1 66.6v.1M230.1 66.6h.1M230.4 66.5v.2M230.4 66.5h.1M230.4 66.6h.1"/>
<path d="M230.4 66.6v-.3l.1 .1v.2M230.4 66.6v.1M230.5 66.5h.1M230.5 66.6v.1M230.5 66.5v.2M230.5 60.4l.5 1.1M230.8 66.5h.1M230.8 66.6h.1M230.9 66.5h.1M230.9 66.6v.1M230.9 66.6l.1-.2-.2-.1v.4M230.9 66.5v.2"/>
<path d="M231.1 61.7l.3 .5M231.5 68.7h.1M231.5 66.7v-.4h.3v.4M231.6 68.7h.2M231.6 68.2l.2 .1M231.7 66.8l.1 .1M231.7 67.2v.1M231.7 67.7h.1M231.7 66.7v1.5M231.7 67.8h.1M231.7 66.9h.1M231.8 68.2h.1"/>
<path d="M231.8 67.7v.1M231.8 68h.1M231.8 67.9h.1M231.8 67.1h.1M231.8 66.9v1.3M231.8 68.3v.1M231.8 68.7h.1M231.8 66.7h.1M231.8 68.4v.3M231.9 67.9v.1M231.9 68h.1M231.9 67.1h.1"/>
<path d="M231.9 67.1h-.1M231.9 67.1v.8M231.9 67.4v.2M232.2 60.2l-.7 .2h-1M232.2 60.2l.4 .8M232.4 61.1l-.2-.2v.3M232.7 61.2l.1 .2M232.8 61.4v.2l-1.4 .6M241.5 62.9h.1M241.5 61.6h.1M241.5 61.6h1.9v.3M241.5 62.3h.5"/>
<path d="M241.5 61.6v.3h1.9M241.9 64.8h.1zM241.9 63.7l.1 .1zM242 66.7v.2zM242 65.7v.1zM242 61.6v1.3M242 62.2l-.5 .1M243.4 62.7v.2h-1.9M243.4 61.7h.1M243.4 62.8h.1M243.4 62.7h-1.9v.2M243.4 61.9v.8"/>
<circle cx="220" cy="51.4" r=".52"/>
<circle cx="220" cy="51.3" r=".3"/>
<circle cx="226.2" cy="45.2" r=".31"/>
<circle cx="226.2" cy="45.2" r=".52"/>
<circle cx="229.8" cy="55" r="6.7"/>
<circle cx="229.8" cy="55" r="5.4"/>
</g>
<text font-size="8.5" x="235.5" y="205.4">A</text>
<g font-size="8">
<text x="30.1" y="6.8">6</text>
<text x="73.3" y="6.9">5</text>
<text x="117.2" y="6.9">4</text>
<text x="160.6" y="6.9">3</text>
<text x="204.3" y="6.9">2</text>
<text x="255.1" y="6.9">1</text>
<text x="2.1" y="32.7">D</text>
<text x="272.4" y="32.7">D</text>
<text x="2.1" y="86.5">C</text>
<text x="272.1" y="86.5">C</text>
<text x="2.1" y="135.6">B</text>
<text x="273.1" y="135.6">B</text>
<text x="2.1" y="185.1">A</text>
<text x="272.4" y="185.1">A</text>
<text x="30.1" y="213">6</text>
<text x="73.3" y="213.1">5</text>
<text x="117.2" y="213.1">4</text>
<text x="160.6" y="213.1">3</text>
<text x="204.3" y="213.1">2</text>
<text x="249.7" y="213.1">1</text>
</g>
<text font-size="7.1" x="203.6" y="174.9">DEPLOYED HELICAL</text>
<text font-size="6.3" x="227.3" y="204.6">i</text>
<text font-size="4.7" x="112.1" y="83.6">DEPLOYED HELICAL</text>
<text font-size="4.2" x="238.9" y="190.8">PosEndCard</text>
<g font-size="3.4">
<text x="201.8" y="165.9">Description:</text>
<text x="223.2" y="187.6">DWG. NO.</text>
<text x="224.9" y="197.2">REV</text>
<text x="235.8" y="197.2">SIZE</text>
<text x="244.4" y="198.4">SCALE: 1:3</text>
<text x="244.4" y="204.6">SHEET 2 OF 2</text>
</g>
<text font-size="3" x="14" y="213.5">SOLIDWORKS Educational Product. For Instructional Use Only.</text>
<text font-size="2.8" x="143.3" y="189.7">-</text>
<g font-size="2.5">
<text x="181.3" y="178.3">--</text>
<text x="181.3" y="182.3">--</text>
</g>
<text font-size="2.4" x="96.2" y="187.5">UNLESS OTHERWISE SPECIFIED:</text>
<g font-size="2.2">
<text x="179" y="165.1">NAME</text>
<text x="191.5" y="165.1">DATE</text>
<text x="158.7" y="169">DRAWN</text>
<text x="158.7" y="173.5">CHECKED</text>
<text x="158.7" y="178.3">ENG APPR.</text>
<text x="158.4" y="182.4">MFG APPR.</text>
<text x="96.2" y="191.2">DIMENSIONS ARE IN MILLIMETER</text>
<text x="158.5" y="187.4">COMMENTS:</text>
<text x="96.2" y="193.9">TOLERANCES:</text>
<text x="96.2" y="196.5">ONE PLACE DECIMAL</text>
<text x="121.8" y="196.5">0.1</text>
<text x="96.2" y="199.2">TWO PLACE DECIMAL</text>
<text x="122.1" y="199.2">0.01</text>
</g>
<text font-size="2.1" x="130.7" y="204.6">DO NOT SCALE DRAWING</text>
<g font-size="2">
<text x="130.5" y="186.8">MATERIAL</text>
<text x="130.5" y="192.5">FINISH</text>
<text x="130.5" y="198">WEIGHT</text>
</g>
<g font-size="1.8">
<text x="181.6" y="168">--</text>
<text x="181.6" y="172.6">--</text>
<text x="190" y="172.6">9/24/2020</text>
<text x="190" y="169">9/24/2020</text>
</g>
</svg>
